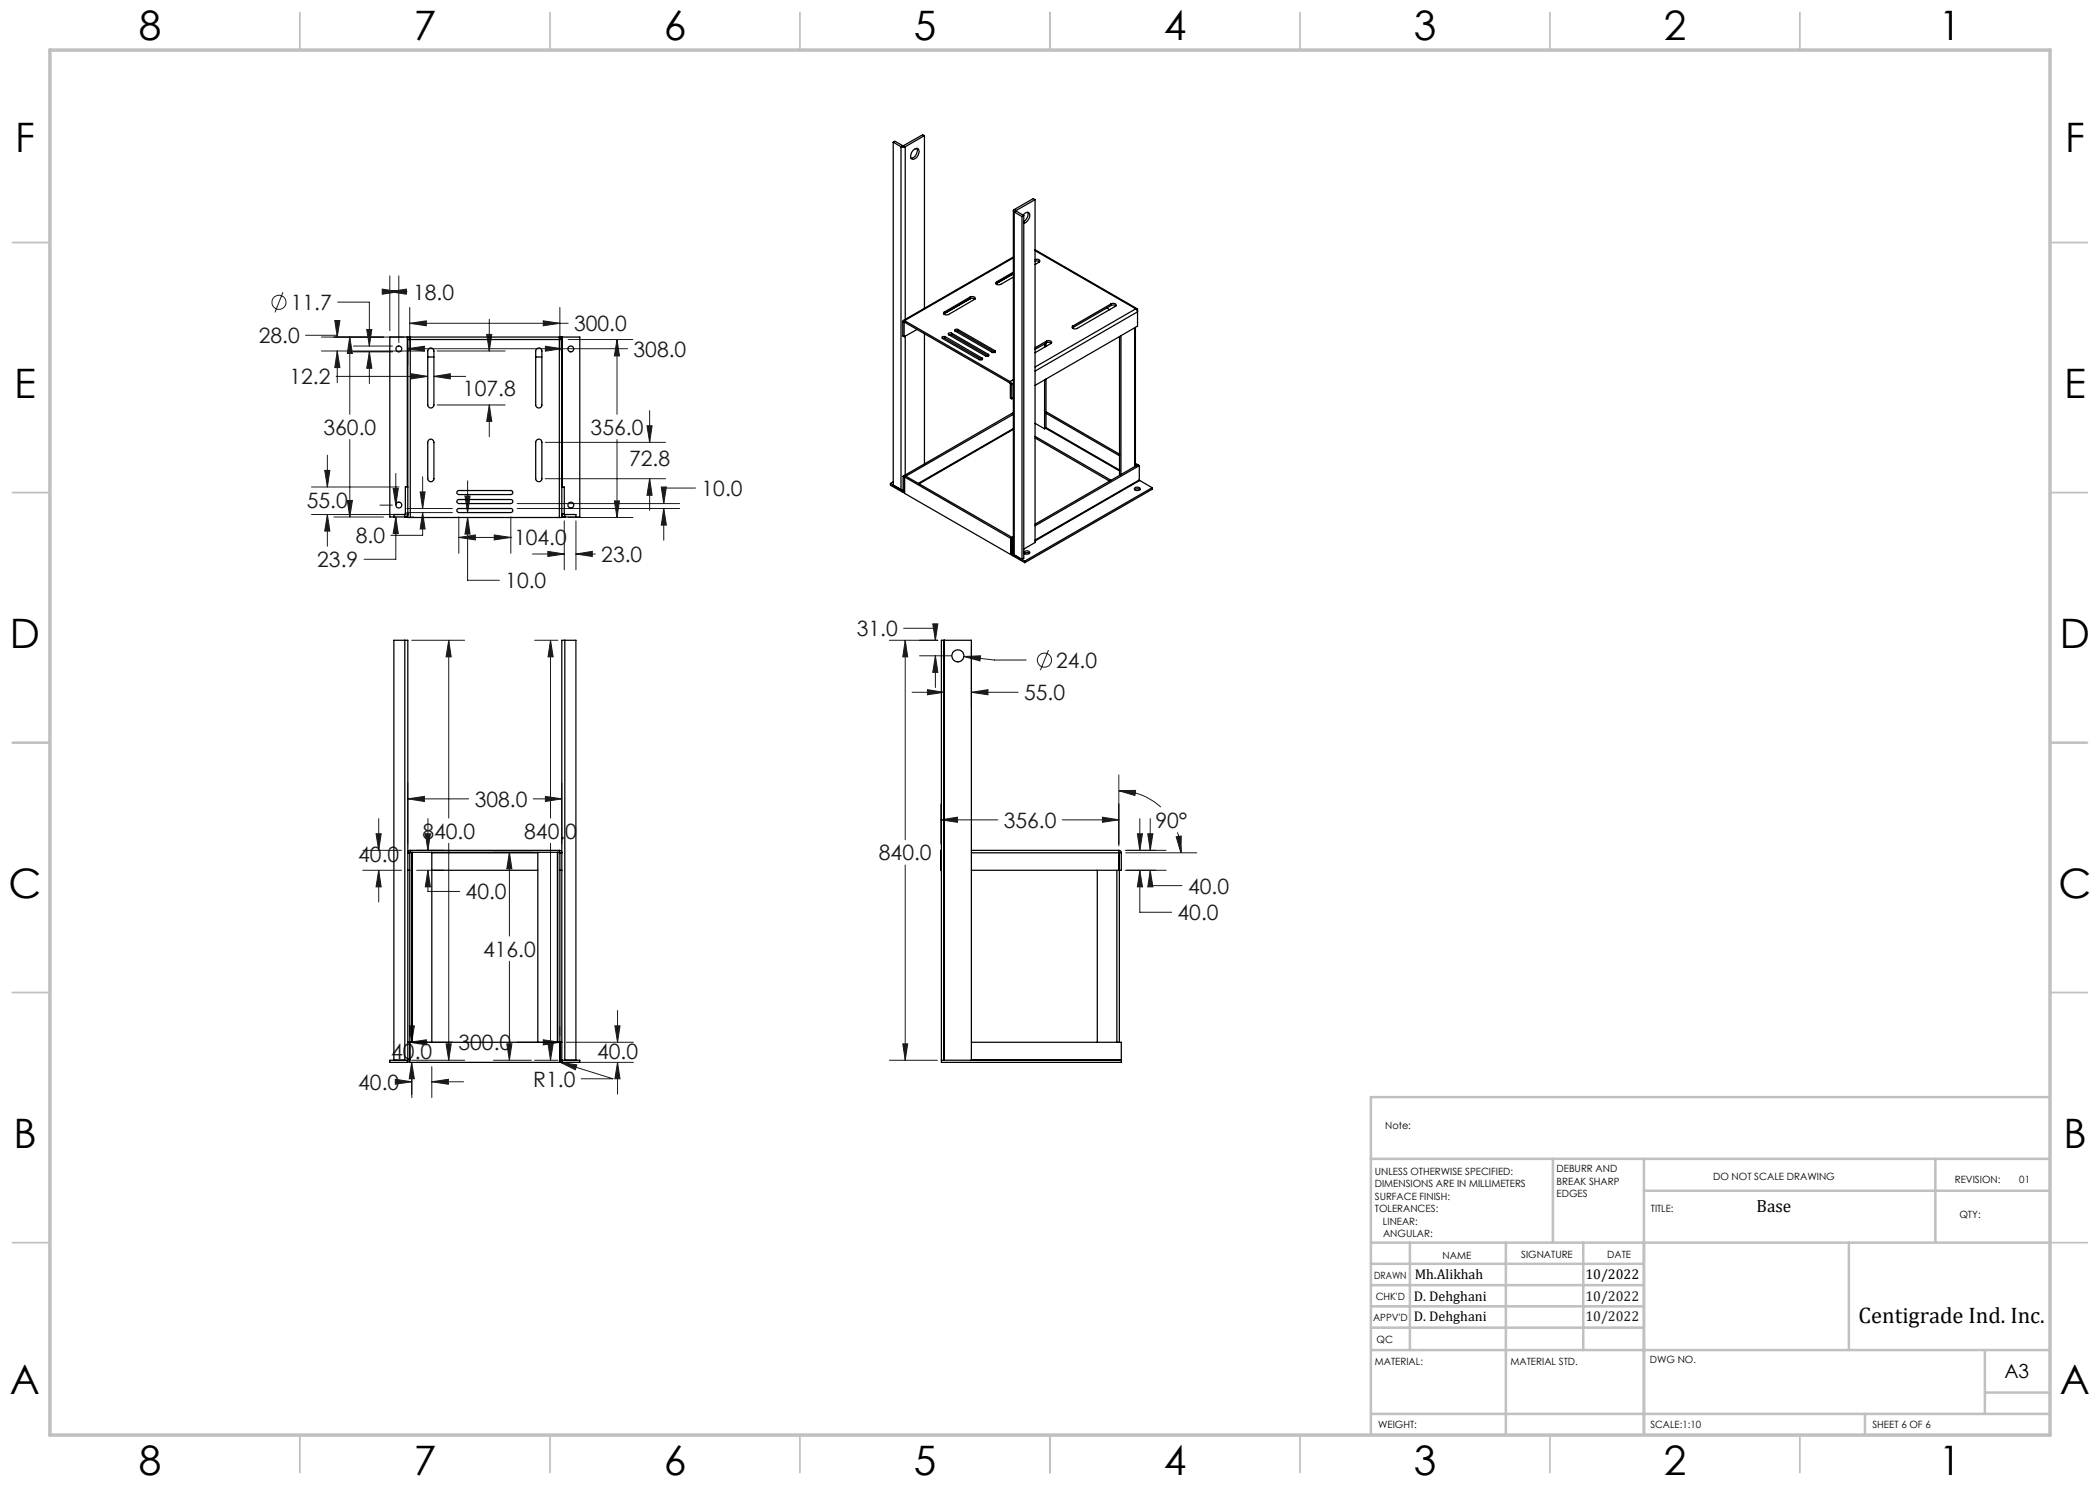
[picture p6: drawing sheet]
<svg xmlns="http://www.w3.org/2000/svg" width="420mm" height="297mm" viewBox="0 0 420 297" stroke-linecap="round" stroke-linejoin="round" font-family="sans-serif">
<g fill="none" stroke="#191924" stroke-width=".2">
<path d="M56.6 58.5l-1.6 4M76.4 57.8l3.4 .5-3.4 .5zM78 55.2v10.9M78 58.3h3.4M78 58.3l3.3-.5v1zM79.8 55.2v13.3M61.1 67.1h6.4v.3M64.3 67.4h16.5M64.3 70.2h20.6M67 64.1h1l-.5 3.3zM67.2 75.3h18.3M67.5 70.2v6.3"/>
<path d="M67.5 70.2l.5 3.3h-1zM67.5 60.4h6.4v8.8M70 67.4v15.5M70 67.4l.5 3.3h-1zM70.7 69.2h7.8M70.7 70.4h7.8M73.3 65.9h1.1l-.5 3.3zM73.9 70.4v6.3M73.9 70.4l.5 3.3h-1.1zM81.6 69.2v3.7M81.6 69.7h43.9M81.6 69.7l3.3-.5v1z"/>
<path d="M82 61.5v8.6M82 64.7h31.6M82 64.7l3.3-.5v1zM82.3 74.8l3.2 .5-3.2 .5zM86.8 75.3h6.3M86.8 75.3l3.3-.5v1zM87.4 70.2h13.6M97.3 66.9h1.1l-.5 3.3zM97.9 63.8v6.4M108.7 64.2l3.3 .5-3.3 .5zM109.1 69.2l3.3 .5-3.3 .5zM112 61.5v8.6"/>
<path d="M112.4 69.2v3.7M113.6 67.9h13M123.4 67.9v15M123.4 67.9l.5 3.3h-1zM62.3 97.4h17.5M64.9 94.1h1.1l-.5 3.3zM65.5 91v6.4M70 87.9v15.5M78.6 97.7h1.1l-.5 3.3zM79.2 94.7v6.3M84 98.4h1l-.5 3.3zM84.5 95.4v6.3"/>
<path d="M87.4 81h13.6M93 99.2h1l-.5 3.3zM93.5 96.2v6.3M97.9 81v6.3M97.9 81l.5 3.3h-1.1zM109 95.7h24.1M109 88.5h24.1M123.4 87.9v15.6M129.4 85.2h1l-.5 3.3zM129.9 82.1v6.4M129.9 95.7v6.4M129.9 95.7l.5 3.4h-1z"/>
<path d="M132.3 97.4h1l-.5 3.3zM139.1 97.6h-6.3v3.1M62.3 102.9h17.5M65.5 102.9v6.4M65.5 102.9l.5 3.3h-1.1zM66.8 103.4h9.9M69.5 100.1h1l-.5 3.3zM76 101h2.5M79.2 103.4v8.5h-6.4M79.2 103.4l.5 3.3h-1.1zM81.4 101.7h9.1M81.4 102.5h9.1"/>
<path d="M82.3 103.4h.4M84.5 102.5v4.6h-6.3M84.5 102.5l.5 3.3h-1zM91.8 103.4v7.3M91.8 107.5h10.4M91.8 107.5l3.3-.5v1zM93.5 103.5v12.6h6.4M93.5 103.5l.5 3.3h-1zM98.8 107l3.4 .5-3.4 .5zM102.2 103.4v7.3M102.2 107.5h.1M103.4 101.7h32.5"/>
<path d="M103.4 100.7h32.5M106.5 110.8h6.4M109.6 110.3l3.3 .5-3.3 .5zM112.9 104.2v9.8M113.6 103.5h13M115.2 104.2v9.8M115.2 110.8h3.9M115.2 110.8l3.3-.5v1zM122.9 100.2h1l-.5 3.3zM132.8 101.7v6.4M132.8 101.7l.5 3.3h-1zM82.3 128.1h10.6"/>
<path d="M89.7 128.1v35.5M89.7 128.1l.5 3.3h-1zM106.9 128.1h4.7M110.1 128.1v35.5M110.1 128.1l.5 3.3h-1zM177.9 128.1h9.7M180.7 125.7h6.4v2.4M181 128.1v39.9M181 128.1l.5 3.3h-.9zM182.4 138.5h6.4M183.9 131.2h6.4M185.5 137.9l3.3 .6-3.3 .5z"/>
<path d="M186.5 124.8h1.1l-.5 3.3zM187.1 131.2v6.3M187.1 131.2l.5 3.3h-1.1zM188.8 129.3v12.3M192.8 131.3l6.1 .7h6.3M192.8 131.3l3.3-.1-.1 1zM194.3 129.3v12.3M194.3 138.5h9.3M194.3 138.5l3.3-.6v1.1zM209.7 130l-1.6 4.1M81.6 156.6v12.2M81.6 159.8h12.1"/>
<path d="M81.6 159.8l3.3-.5v1zM106.6 159.8h5.8M109.1 159.3l3.3 .5-3.3 .5zM112.4 156.6v12.2M223.8 155v14.2M223.8 158.1h3.3l-.1 1zM223.8 158.1a12.3 12.3 0 0 1 8.4 3.3M72.6 174.1h7.7M72.6 170.1h7.7M75.2 166.8h1l-.5 3.3zM75.7 163.7v6.4M75.7 174.1v6.3"/>
<path d="M75.7 174.1l.5 3.3h-1zM83.3 174.1h5.5M83.3 170.1h5.5M85.1 166.8h1l-.5 3.3zM85.6 174.1v4.2h6.3M85.6 163.7v6.4M85.6 174.1l.5 3.3h-1zM89.7 168.7v43.4M98.7 170.5h7.6M101.9 170.5v16.7M101.9 170.5l.5 3.3h-1zM110.1 168.7v43.4"/>
<path d="M181 173v39.1M188.2 160.8v8M188.2 164h11.4M188.2 164l3.3-.6v1.1zM212.4 164h11.4M220.5 163.4l3.3 .6-3.3 .5zM225 174.1h8.2M225 170.1h8.2M225.1 170.6h14.3M227.5 166.8h1l-.5 3.3zM228 174.1v8.4h6.3M228 163.7v6.4"/>
<path d="M228 174.1l.5 3.3h-1zM229.6 166.8h1l-.6 3.3zM230 174.1v3h6.4M230 163.7v6.4M230 174.1l.6 3.3h-1zM235.2 167.4l1.1-.2-.1 3.4zM235.5 166.5a12.1 12.1 0 0 1 .7 4.1M101.9 192.3v19.8M79.1 215.9l3.3 .5-3.3 .4zM81 216.4h1.4M81.8 205.2h1.1l-.6 3.3zM82 208.5h8.5"/>
<path d="M82 205.3v1.9M82 208.5l3.3-.5v1zM82.3 212.1h10.6M82.3 202.1v6.4M82.3 212.5l.1 7M82.3 212.5l.6 3.3h-1.1zM83.2 212.5h2.3M86.4 213.3v6.2M86.4 216.4h6.3M86.4 216.4l3.3-.5v.9zM89.2 208.8h1l-.5 3.3zM98.7 212.1h7.6"/>
<path d="M101.4 208.8h1l-.5 3.3zM103.4 208.5h8.6M106.9 212.1h4.7M108.7 208l3.3 .5-3.3 .5zM109.6 208.8h1l-.5 3.3zM112 205.3v1.9M112.1 212.5l10.5 3.3h-6.4M112.1 212.5l3.3 .5-.3 1zM113.2 208.5h13.5M113.2 212.5h13.5M123 205.2h1l-.5 3.3zM123.5 202.1v6.4"/>
<path d="M123.5 212.5v6.3M123.5 212.5l.5 3.3h-1zM177.9 212.1h9.6M180.6 208.8h.9l-.5 3.3z"/>
<circle cx="55.8" cy="60.5" r="1.41"/>
<circle cx="208.9" cy="132" r="1.42"/>
</g>
<g fill="none" stroke="#c0c0c0" stroke-width=".35">
<path d="M60 2.5v7.5M110 2.5v7.5M160 2.5v7.5M210 2.5v7.5M260 2.5v7.5M310 2.5v7.5M360 2.5v7.5M2.5 48.5h7.5M410 48.5h7.5M2.5 98.5h7.5M410 98.5h7.5M2.5 148.5h7.5"/>
<path d="M410 148.5h7.5M2.5 198.5h7.5M410 198.5h7.5M2.5 248.5h7.5M410 248.5h7.5M60 287v7.5M110 287v7.5M160 287v7.5M210 287v7.5M260 287v7.5M310 287v7.5M360 287v7.5"/>
</g>
<g fill="none" stroke="#c0c0c0" stroke-width=".5">
<path d="M410 219.4h-135.8v67.4M274.2 231.8h135.8M310.6 231.8v16.7M328.8 231.8v55.2M328.8 238.2h81.2M387.1 231.8v16.7M274.2 248.5h135.8M274.2 257h54.6M274.2 252.8h54.6M282 248.5v21.5M301.2 248.5v38.3M316.7 248.5v21.5"/>
<path d="M369.8 248.5v21.5M274.2 265.5h54.6M274.2 261.3h54.6M274.2 270h135.8M397 270v12.8M397 278.5h13M274.2 282.8h135.8M373 282.8v4.2"/>
</g>
<path d="M10 10h400v277h-400z" fill="none" stroke="#c0c0c0" stroke-width=".7"/>
<path d="M110.1 128.1l.5 3.3h-1zM109.6 208.8h1l-.5 3.3zM89.2 208.8h1l-.5 3.3zM89.7 128.1l.5 3.3h-1zM81.8 205.2h1.1l-.6 3.3zM82.3 212.5l.6 3.3h-1.1zM81.6 159.8l3.3-.5v1zM109.1 159.3l3.3 .5-3.3 .5zM75.7 174.1l.5 3.3h-1zM75.2 166.8h1l-.5 3.3zM85.6 174.1l.5 3.3h-1zM85.1 166.8h1l-.5 3.3zM123.5 212.5l.5 3.3h-1zM123 205.2h1l-.5 3.3zM112.1 212.5l3 1.5 .3-1zM108.7 208l3.3 .5-3.3 .5zM82 208.5l3.3-.5v1zM79.1 215.9l3.3 .5-3.3 .4zM86.4 216.4l3.3-.5v.9zM101.4 208.8h1l-.5 3.3zM101.9 170.5l.5 3.3h-1zM185.5 137.9l3.3 .6-3.3 .5zM194.3 138.5l3.3-.6v1.1zM181 128.1l.5 3.3h-.9zM180.6 208.8h.9l-.5 3.3zM192.8 131.3l3.2 .9 .1-1zM187.1 131.2l.5 3.3h-1.1zM186.5 124.8h1.1l-.5 3.3zM230 174.1l.6 3.3h-1zM229.6 166.8h1l-.6 3.3zM220.5 163.4l3.3 .6-3.3 .5zM188.2 164l3.3-.6v1.1zM235.2 167.4l1.1-.2-.1 3.4zM223.8 158.1h3.3l-.1 1zM228 174.1l.5 3.3h-1zM227.5 166.8h1l-.5 3.3zM109.6 110.3l3.3 .5-3.3 .5zM115.2 110.8l3.3-.5v1zM65.5 102.9l.5 3.3h-1.1zM64.9 94.1h1.1l-.5 3.3zM69.5 100.1h1l-.5 3.3zM70 67.4l.5 3.3h-1zM73.3 65.9h1.1l-.5 3.3zM73.9 70.4l.5 3.3h-1.1zM78.6 97.7h1.1l-.5 3.3zM79.2 103.4l.5 3.3h-1.1zM76.4 57.8l3.4 .5-3.4 .5zM78 58.3l3.3-.5v1zM108.7 64.2l3.3 .5-3.3 .5zM82 64.7l3.3-.5v1zM81.6 69.7l3.3-.5v1zM109.1 69.2l3.3 .5-3.3 .5zM123.4 67.9l.5 3.3h-1zM122.9 100.2h1l-.5 3.3zM82.3 74.8l3.2 .5-3.2 .5zM86.8 75.3l3.3-.5v1zM67.5 70.2l.5 3.3h-1zM67 64.1h1l-.5 3.3zM97.3 66.9h1.1l-.5 3.3zM97.9 81l.5 3.3h-1.1zM129.9 95.7l.5 3.4h-1zM129.4 85.2h1l-.5 3.3zM91.8 107.5l3.3-.5v1zM98.8 107l3.4 .5-3.4 .5zM84 98.4h1l-.5 3.3zM84.5 102.5l.5 3.3h-1zM93 99.2h1l-.5 3.3zM93.5 103.5l.5 3.3h-1zM132.3 97.4h1l-.5 3.3zM132.8 101.7l.5 3.3h-1z" fill="#191924"/>
<g fill="none" stroke="#000" stroke-width=".25">
<path d="M178.6 28.4v68.6l1.6 .9M178.6 28.4l1.6 .9M178.6 28.4l.4-.1 1.6 .8M180.2 29.3l.3 .2 .5-.2M180.2 29.3v68.6M180.6 29.1h.1M180.6 29.1l-.4 .2M180.7 29.1l.3 .2M181 29.3v34.6M182.7 30a.65 .65 0 0 1 1.1 0 1.39 1.39 0 0 1-1.5 1.8 1.38 1.38 0 0 1 .4-1.8zM183.4 29.7a1.61 1.61 0 0 1-1.2 2M184.9 27.1l-.4-.2-3.8 2.2"/>
<path d="M184.9 27.1l-3.9 2.2M184.9 27.1v34.6M207 39.9v68.6l-2.2 1.3M207 39.9l-3.8 2.2M207 39.9l-.3-.2-3.9 2.2M194 59.4h.1a.52 .52 0 0 1 .6-.1 .52 .52 0 0 1 .3 .6l-5.4 3a.52 .52 0 0 1-.6 .1 .52 .52 0 0 1-.2-.6h.1M194 59.8l.6-.1 .4 .1M194 59.4l-5.1 3M194 59.4v.4M194 59.8l-5.1 2.9M194.1 59.7l-5.3 3.1M199.3 56.7l-.1 .1"/>
<path d="M199.3 56.7l3.4-2-3.5 2M199.3 56.4v.3M202.7 42.2v68.6l.1 .2M202.7 55.4l-2.5 1.5a.54 .54 0 0 1-.7 .1 .54 .54 0 0 1-.3-.6h.1M202.7 51.4l-22 12.7M202.7 54.4l-3.4 2M202.7 51.6l-21.8 12.5M202.8 41.9a.26 .26 0 0 0-.1 .3 .26 .26 0 0 0 .1 .2M202.8 42.4v68.6M202.8 42.4l1.6 .9M202.8 41.9l.4 .2M203.2 42.1v.1"/>
<path d="M203.2 42.2l-.4 .2M203.2 42.2l1.6 .9M204.4 43.3v68.6M204.6 43a.77 .77 0 0 1 1.3-.2 1.74 1.74 0 0 1-1.1 1.9M204.8 43.1v68.6l-.4 .2M204.8 43.1l-.4 .2M205.5 42.5a1.6 1.6 0 0 1-.7 1.8M207 51.9a.5 .5 0 0 1 .6-.1 .5 .5 0 0 1 .3 .6l-.9 .5M207 52.2h.6l.3 .2M207 49.9l20.4 11.8M207 50.1l20.2 11.7M81.5 67.4h.1"/>
<path d="M81.5 67.4v30M81.5 67.4h-3.5v36h3.5M81.6 67.4v36.1h.5M81.6 67.9h.5M81.6 67.4h30.8M82 67.4v.5M82 67.8h.1M82.1 67.4v.5M82.1 67.9v35.6M82.1 67.9h29.8M85.5 71.4h1.3M85.6 69.9a.62 .62 0 0 1 .7-.3 .62 .62 0 0 1 .5 .6v10.8a.62 .62 0 0 1-.6 .6 .62 .62 0 0 1-.7-.6z"/>
<path d="M107.1 71.4h1.3M107.2 69.9a.62 .62 0 0 1 .7-.3 .62 .62 0 0 1 .5 .6v10.8a.62 .62 0 0 1-.6 .6 .62 .62 0 0 1-.7-.6zM111.9 67.4v.5M111.9 67.9h.5M111.9 67.9v35.6M111.9 67.8h.1M112 67.4v.5M112.4 67.4h.1M112.4 67.4v36.1h-.5M112.5 67.4v30M112.5 67.4h3.5v36h-3.5M180.6 64.3v2.9l.2 .1"/>
<path d="M180.6 64.3l.2 .2M180.8 64.5v2.8M180.9 64.4l-.1 .1M180.9 64.1a.21 .21 0 0 0-.3 0 .21 .21 0 0 0 0 .2M180.9 64.1v.3M180.9 64.1l21.1 12.2M180.9 64.4l21.1 12.2M181 67.2v27.8M183.4 65.9l-2.6 1.4M184.9 66.7v26.1M188.5 67.7l7.3 4.2a.37 .37 0 0 0 .4 .1 .37 .37 0 0 0 .3-.4h-.1M188.5 67.7h.6"/>
<path d="M188.9 62.7l-.1 .1M188.9 62.4v.3M189.1 67.3a.38 .38 0 0 0-.5 0 .38 .38 0 0 0-.2 .3l.1 .1M189.1 67.3l7.3 4.3M189.1 67.3v.4M189.1 67.7l7.3 4.2v-.3M189.8 67l7.3 4.2a.4 .4 0 0 0 .7-.3h-.1M189.8 67h.5M190.3 66.6a.32 .32 0 0 0-.4-.1 .32 .32 0 0 0-.1 .5M190.3 66.6l7.4 4.3M190.3 66.6v.4M190.3 67l7.4 4.2v-.3"/>
<path d="M191 66.2l7.4 4.2a.32 .32 0 0 0 .4 .2 .32 .32 0 0 0 .2-.5M191 66.2h.6M191.6 65.9a.32 .32 0 0 0-.4-.1 .32 .32 0 0 0-.2 .4M191.6 65.9l7.4 4.2M191.6 65.9v.3M191.6 66.2l7.4 4.2v-.3M202 76.3l.4 .6M202 76.6l.1 .2M202 76.3v.3M202.1 76.8l.3 .1M202.1 76.8v2.8l.3 .2M202.4 76.9v2.9"/>
<path d="M202.7 79.6l-.3 .2M202.7 76.7l-.3 .2M202.7 75.9l-.7 .4M208.9 68.8v.7M208.9 76v9.8M209.2 68.6v.7M209.2 75.8v9.7l14.7 8.5M209.3 68.2a.54 .54 0 0 1 .6-.1 .54 .54 0 0 1 .4 .5l-3.3 2M209.3 68.6l.7-.1 .3 .1M209.3 68.2l-2.3 1.4M209.3 68.2v.4M209.3 68.6l-2.3 1.3"/>
<path d="M214.6 65.5l-.1 .1M214.6 65.2v.3M221.4 61.6l.5 .3M222.2 60.8a.54 .54 0 0 1 .7-.2 .54 .54 0 0 1 .3 .6l-7.8 4.5a.54 .54 0 0 1-.6 .1 .54 .54 0 0 1-.3-.5l.1-.1M222.2 61.1a.78 .78 0 0 1 1 .1M222.2 60.8l-7.6 4.4M222.2 60.8v.3M222.2 61.1l-7.6 4.4M223.9 67.3v27.8M224.2 67.2v27.7M226.9 65.5v27.8M227.1 65.5v27.7"/>
<path d="M227.2 61.8l.3 .6-20.5 11.8M227.2 61.8a.21 .21 0 0 1 .2-.1 .21 .21 0 0 1 .1 .3M227.2 61.8l-20.2 11.6M227.5 62v3.2l-20.5 11.9M227.5 62h-.1M81.6 97.4h-.5v5.4M85.7 88a.6 .6 0 0 1 .7-.1 .6 .6 0 0 1 .4 .6v7.2a.62 .62 0 0 1-.6 .6 .62 .62 0 0 1-.7-.6v-7.2zM91.5 98.2l10.7-.1a.41 .41 0 0 1 .4 .4 .41 .41 0 0 1-.4 .4h-10.4a.4 .4 0 0 1-.4-.3 .4 .4 0 0 1 .1-.4zM107.3 88a.6 .6 0 0 1 .7-.1 .6 .6 0 0 1 .4 .6v7.2a.62 .62 0 0 1-.6 .6 .62 .62 0 0 1-.7-.6v-7.2zM112.4 97.4h.5v5.4M178.1 96.7v.3l2.5 1.5M178.1 96.7l2.5 1.4"/>
<path d="M178.6 96.4l-.5 .3M180.2 97.9l.4 .1M180.6 98.1v.4M180.6 98.1l.3 .1a.21 .21 0 0 1-.1 .3 .21 .21 0 0 1-.2 0M180.6 98.1h.1M180.6 95.2l.3 .2M180.6 95.2v2.9M180.9 98.4l-.1 .1M180.9 95.4v3.3l21.2 12.2M180.9 95.4l21.2 12.3M180.9 95.4l.3-.2 21.2 12.3-.3 .2M202.7 85.9l-18.9 10.9"/>
<path d="M202.7 82.5l-22.1 12.7M202.7 82.9l-21.8 12.5M202.7 85.7l-19 11M207 84.7l1.9 1.1M207 87.3l15.2 8.8M207 87.6l14.9 8.6M208.9 85.8l.2-.1 14.8 8.5M209.2 82.7l14.7 8.5M209.2 82.3l14.7 8.5M226.9 97.9a.82 .82 0 0 1 1.1 0M227 97.5a.61 .61 0 0 1 1 .4 .65 .65 0 0 1-1.1-.2zM227.1 92.7l.5 .3"/>
<path d="M227.6 93l-20.6 11.8M227.6 93l.3 .1M227.6 93l-.3 .1-.2-.1M227.9 96v.1M227.9 93.1l-20.9 12.1M227.9 93.1v2.9M227.9 96l-20.9 12M227.9 96.1l2.5 1.4M227.9 96.1l-20.9 12.1M230.4 97.5v.4l-25.4 14.6M230.4 97.5l-25.4 14.7M81 102.9h-2.2v.5"/>
<path d="M81.1 102.8l-.1 .1M81.1 102.8h.5a.6 .6 0 0 1-.6 .6v-.5M81.5 103.4h.1M81.5 103.1v.3M82.1 103.5h29.8M91.4 100.1l.3-.2h10.5a.41 .41 0 0 1 .4 .4 .41 .41 0 0 1-.4 .4h-10.4l-.4-.3zM91.4 101.9l.3-.2h10.5a.41 .41 0 0 1 .4 .4 .41 .41 0 0 1-.4 .4h-10.4l-.4-.3zM112.4 103.4h.1M112.5 103.1v.3M112.9 102.8h-.5a.6 .6 0 0 0 .6 .6v-.5M112.9 102.8l.1 .1M113 102.9h2.2v.5"/>
<path d="M202.1 107.7l.3 .1M202.1 107.7v3.2M202.2 110.8l-.1 .1M202.4 110.7l.1 .1M202.4 110.7l-.3-.2 .4 .6M202.4 107.8v2.9M202.5 110.8v.3M202.5 110.8l2.5 1.4M202.5 111.1l2.5 1.4M202.7 107.7l-.3 .1M202.7 107.3l-.6 .4M202.7 110.7l-.2 .1"/>
<path d="M202.7 110.5l-.3 .2M202.8 111l1.6 .9M204.9 110.3a.61 .61 0 0 1 .6-.1 .61 .61 0 0 1 .4 .4l-.1 .2a.54 .54 0 0 1-.6 .1 .54 .54 0 0 1-.3-.6zM204.9 110.7l.3-.2 .7 .2M205 112.2v.3M81 128.1h.6v83.8M81 128.1h-2.2v84M81 128.1v84M113 128.1h-.6v83.8M113 128.1h2.2v84M113 128.1v84M188.8 128.1h.1"/>
<path d="M188.8 128.1h-.5v84.4h36v-.4M188.8 128.1v84M188.9 128.1h5.4v84M188.9 128.1v84M81.6 174.1h.4M82 170.6v41.9h30v-41.9M82.1 170.1h-.3l-.2 .4v.1h.4M82.1 170.5l-.1 .1M82.1 170.1v.4M82.1 170.1h29.8M82.1 170.5h29.8M82.4 170.5v38"/>
<path d="M82.5 170.5v38M86.4 170.5v38M86.4 174.1h21.2M86.4 170.6h21.2M107.6 170.5v38M111.5 170.5v38M111.9 170.1h.2l.3 .4v.1h-.4M111.9 170.5l.1 .1M111.9 170.1v.4M112 174.1h.4M188.2 170.6v3.5h.1M188.2 170.6h.1"/>
<path d="M188.3 170.1h-.1v.5M194.3 170.6h29.5M194.3 170.1h29.5M219.5 174.1v34.4M223.4 174.1v34.4M223.8 170.1v.5M223.8 170.1h.2l.3 .5M223.8 170.5l.1 .1M223.8 170.6v3.5h-29.5M223.9 170.6h.4M223.9 170.6v37.9M224.3 170.6v3.5h-.4"/>
<path d="M81.5 212.1v.4M81.5 212.1h-3.5v.4h3.5M81.6 211.9l-.1 .2M81.6 211.9h.4v.2l-.3 .3-.2 .1M81.6 208.5h30.8M112.4 211.9l.1 .2M112.4 211.9h-.4v.2l.2 .3 .3 .1M112.5 212.1h3.5v.4h-3.5M112.5 212.1v.4M188.3 212.1h36M194.3 208.5h30v3.4M194.3 211.9h30"/>
<path d="M224.3 211.9v.2"/>
<circle cx="79.8" cy="69.8" r=".58"/>
<circle cx="114.2" cy="69.8" r=".59"/>
<circle cx="79.8" cy="101" r=".59"/>
<circle cx="114.2" cy="101" r=".59"/>
<circle cx="191.6" cy="131.2" r="1.2"/>
</g>
<g font-size="8.1">
<text x="27.8" y="8">8</text>
<text x="82.8" y="8">7</text>
<text x="132.8" y="8">6</text>
<text x="182.8" y="8">5</text>
<text x="232.8" y="8">4</text>
<text x="282.8" y="8">3</text>
<text x="332.8" y="8">2</text>
<text x="387.8" y="8">1</text>
<text x="3" y="30.4">F</text>
<text x="413" y="30.4">F</text>
<text x="2.8" y="79.6">E</text>
<text x="412.8" y="79.6">E</text>
<text x="2" y="129.6">D</text>
<text x="412" y="129.6">D</text>
<text x="1.7" y="179.6">C</text>
<text x="411.7" y="179.6">C</text>
<text x="2.7" y="229.6">B</text>
<text x="412.7" y="229.6">B</text>
<text x="2" y="278.9">A</text>
<text x="412" y="278.9">A</text>
<text x="27.8" y="295">8</text>
<text x="82.8" y="295">7</text>
<text x="132.8" y="295">6</text>
<text x="182.8" y="295">5</text>
<text x="232.8" y="295">4</text>
<text x="282.8" y="295">3</text>
<text x="332.8" y="295">2</text>
<text x="387.8" y="295">1</text>
</g>
<text font-size="4.5" x="371.7" y="264.6">Centigrade Ind. Inc.</text>
<g font-size="4.2" fill="#191924">
<text x="82.6" y="59.9">18.0</text>
<text x="58.1" y="62">11.7</text>
<text x="51.8" y="68.6">28.0</text>
<text x="114.8" y="66.2">300.0</text>
<text x="126.7" y="71.3">308.0</text>
<text x="57.9" y="76.8">12.2</text>
<text x="92.6" y="79.2">107.8</text>
<text x="64.7" y="87">360.0</text>
<text x="118.1" y="87">356.0</text>
<text x="125.8" y="93.1">72.8</text>
<text x="61.4" y="101.5">55.0</text>
<text x="140.3" y="99.2">10.0</text>
<text x="63.4" y="113.4">23.9</text>
<text x="71.2" y="108.7">8.0</text>
<text x="102.8" y="109.1">104.0</text>
<text x="120.3" y="112.4">23.0</text>
<text x="101.1" y="117.6">10.0</text>
<text x="171.4" y="127.2">31.0</text>
<text x="211.2" y="133.6">24.0</text>
<text x="204.8" y="140">55.0</text>
<text x="94.9" y="161.4">308.0</text>
<text x="84.5" y="167.7">840.0</text>
<text x="104.9" y="167.7">840.0</text>
<text x="200.7" y="165.5">356.0</text>
<text x="231.1" y="165.5">90°</text>
<text x="71.6" y="172.3">40.0</text>
<text x="175.8" y="172">840.0</text>
<text x="93.1" y="179.9">40.0</text>
<text x="237.6" y="178.7">40.0</text>
<text x="235.5" y="184">40.0</text>
<text x="96.6" y="191.3">416.0</text>
<text x="78.3" y="211.7">40.0</text>
<text x="91.7" y="210">300.0</text>
<text x="119.4" y="211.7">40.0</text>
<text x="71.6" y="217.9">40.0</text>
<text x="106.7" y="217.3">R1.0</text>
</g>
<text font-size="3.9" x="400.9" y="275.5">A3</text>
<text font-size="3.5" x="351.3" y="242.4">Base</text>
<g font-size="2.8">
<text x="282.9" y="255.9">Mh.Alikhah</text>
<text x="317.1" y="255.9">10/2022</text>
<text x="282.8" y="260.1">D. Dehghani</text>
<text x="282.8" y="264.2">D. Dehghani</text>
</g>
<g font-size="2.8" fill="#191924">
<text x="317.1" y="260.1">10/2022</text>
<text x="317.1" y="264.2">10/2022</text>
</g>
<g font-size="2">
<text x="277" y="225.8">Note:</text>
<text x="275" y="234.9">UNLESS OTHERWISE SPECIFIED:</text>
<text x="275" y="237.4">DIMENSIONS ARE IN MILLIMETERS</text>
<text x="275" y="239.9">SURFACE FINISH:</text>
<text x="311.3" y="234.5">DEBURR AND</text>
<text x="311.3" y="237">BREAK SHARP</text>
<text x="311.3" y="239.5">EDGES</text>
<text x="342.6" y="236">DO NOT SCALE DRAWING</text>
<text x="391" y="236.6">REVISION:</text>
<text x="403.9" y="236.6">01</text>
<text x="275" y="242.4">TOLERANCES:</text>
<text x="276.6" y="244.9">LINEAR:</text>
<text x="330.2" y="242.4">TITLE:</text>
<text x="391.9" y="243.7">QTY:</text>
<text x="276.6" y="247.4">ANGULAR:</text>
<text x="288.5" y="251.7">NAME</text>
<text x="304.2" y="251.7">SIGNATURE</text>
<text x="321.4" y="251.7">DATE</text>
<text x="274.8" y="255.9">DRAWN</text>
<text x="275.1" y="260.1">CHK'D</text>
<text x="274.6" y="264.2">APPV'D</text>
<text x="275.3" y="268.5">QC</text>
<text x="275" y="273">MATERIAL:</text>
<text x="302.1" y="273">MATERIAL STD.</text>
<text x="330" y="272.5">DWG NO.</text>
<text x="275.6" y="285.6">WEIGHT:</text>
<text x="330.1" y="285.6">SCALE:1:10</text>
<text x="374.5" y="285.6">SHEET 6 OF 6</text>
</g>
</svg>
